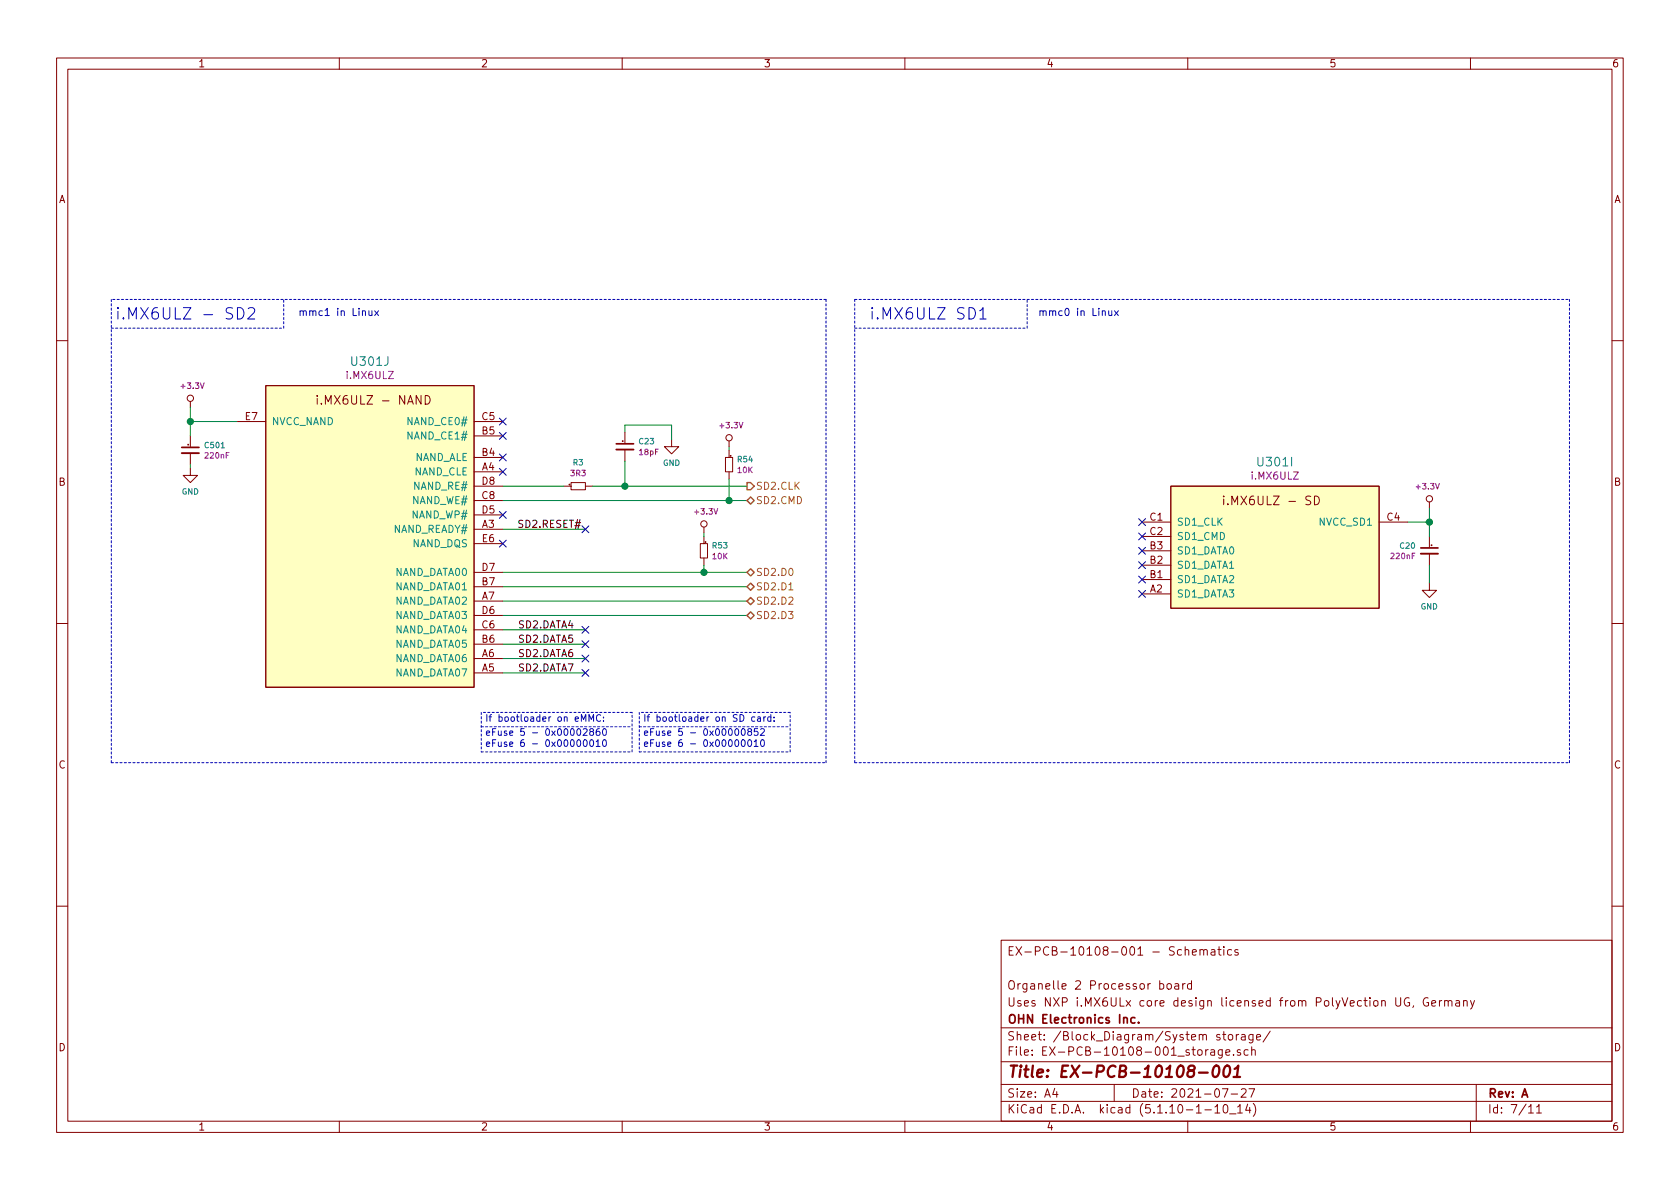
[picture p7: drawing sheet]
<svg xmlns="http://www.w3.org/2000/svg" width="297mm" height="210mm" viewBox="0 0 297 210" stroke-linecap="round" stroke-linejoin="round" font-family="sans-serif">
<g fill="none" stroke="#840000" stroke-width=".18">
<path d="M10 10.3h277v189.9h-277zM12 12.2h273v186.1h-273zM60 10.3v1.9M110 10.3v1.9M160 10.3v1.9M210 10.3v1.9M260 10.3v1.9M10 60.2h2M33.7 71v1M33.7 77.1v1.9M41.9 74.5h5.1M47 68.2h36.8v53.3h-36.8z"/>
<path d="M56.1 69.9v.2M56.1 70.5v1M75.2 69.9a.77 .77 0 0 1 .9 .8 .77 .77 0 0 1-.9 .8zM83.8 77.1h5.1M83.8 74.5h5.1M110.5 76.4v2M110.5 79.5v2M118.7 77.7v1.3h1.3l-1.3 1.3-1.2-1.3h1.2M128.9 78v1M128.9 79.6v1.3M285 60.2h2M33.7 82.8v1.3h1.2l-1.2 1.2-1.3-1.2h1.3"/>
<path d="M33.7 80.1v2.1M83.8 93.6h5.1M83.8 83.4h5.1M83.8 80.9h5.1M83.8 88.5h5.1M83.8 91.1h5.1M83.8 86h5.1M83.8 96.1h5.1M99.7 86h1.3M101 85.3h2.5v1.3h-2.5zM103.5 86h1.3M123.8 96.1h1.3v2.6h-1.3z"/>
<path d="M124.5 93.2v1M124.5 94.9v1.2M124.5 98.7v1.2M128.3 80.9h1.2v2.5h-1.2zM128.9 83.4v1.3M201.9 99.9h5.1M201.9 97.4h5.1M201.9 92.3h5.1M201.9 94.9h5.1M207 86h36.8v21.6h-36.8zM216.4 87.7v.2M216.4 88.2v1"/>
<path d="M232.4 87.7a.77 .77 0 0 1 .9 .8 .77 .77 0 0 1-.9 .7zM243.8 92.3h5.1M252.7 88.8v1M252.7 94.9v1.9M252.7 97.9v2M10 110.3h2M83.8 119h5.1M83.8 116.5h5.1M83.8 106.3h5.1M83.8 113.9h5.1M83.8 103.8h5.1M83.8 111.4h5.1"/>
<path d="M83.8 108.8h5.1M83.8 101.2h5.1M201.9 105h5.1M201.9 102.5h5.1M252.7 103.1v1.3h-1.2l1.2 1.3 1.3-1.3h-1.3M285 110.3h2M10 160.2h2M177 166.3h108v32h-108zM205.1 174l.4-.1 .3 .3-.1 .6-.2 .1-.4-.1M206.4 174.1l.2-.2 .4 .2v.7l-.2 .1-.4-.1zM207.7 174h.6l.1 .9M208.4 174.3l-.5 .1-.2 .2 .2 .3 .5-.1"/>
<path d="M209.1 173.9v1M209.5 173.9l-.3 .1-.1 .2M209.5 168h.1a.37 .37 0 0 1 .6 .1v.8M210.7 174l-.4-.1-.3 .3v.6l.3 .1 .4-.1M210.7 173.4v1.5M210.8 168.4l.7-.1v-.3l-.5-.1-.2 .2 .1 .7h.6M212.2 168a.37 .37 0 0 1 .6 .1v.8M212.2 167.9v1M212.8 168.1l.2-.2 .4 .1 .1 .9M214.2 168h.6v.9M214.8 168.3h-.5l-.2 .2 .2 .4 .5-.1M215.3 167.9h.6"/>
<path d="M215.5 167.4v1.3l.4 .2M216.4 167.4v.2M216.4 167.9v1M217.8 168l-.5-.1-.3 .3 .1 .6 .2 .1 .5-.1M218.9 168a.37 .37 0 0 0-.6 .1l.1 .2 .5 .2v.1l-.2 .3-.4-.1M246.8 176.4v1.2l.3 .3h.3l.2-.3v-1.2M249.1 176.5a.73 .73 0 0 0-.9 .5 .73 .73 0 0 0 .6 .9l.4-.1v-.5h-.3M249.9 177.8l-.1 .3M252.5 176.5a.73 .73 0 0 0-.9 .5 .73 .73 0 0 0 .5 .9l.5-.1v-.5h-.3M253.1 177.4l.7-.1v-.3l-.4-.1-.3 .2 .1 .7h.6M254.5 176.9v1M254.9 176.9l-.3 .2-.1 .1"/>
<path d="M255.4 177.1l.2-.2 .4 .1 .1 .9M255.4 176.9v1M256.1 177.1a.36 .36 0 0 1 .3-.2 .36 .36 0 0 1 .3 .2v.8M257.4 177h.6l.1 .9M258.1 177.3l-.5 .1a.29 .29 0 0 0-.3 .2 .29 .29 0 0 0 .3 .3l.5-.1M258.8 177.1l.2-.2 .4 .1v.9M258.8 176.9v1M260 176.9l.3 1M260.7 176.9l-.5 1.4-.2 .1M285 160.2h2M60 198.3v1.9M110 198.3v1.9"/>
<path d="M160 198.3v1.9M177 194.8h108M177 191.8h108M177 187.8h108M177 181.8h108M186.5 192.5l-.4 1h1M186.8 193v1M197 191.8v3M210 198.3v1.9M213 196.3h1.2M213.6 185.6l-.3 .1-.1 .2M214.1 185.7h.6l.1 .9"/>
<path d="M214.8 186h-.6l-.2 .3 .1 .2 .1 .1 .6-.1M214.8 195.8l.4-.5v1.5M214.8 196.8h.9M216.1 185.6v1.2l-.3 .3-.3-.1M216.1 185.7l-.4-.1-.3 .3 .1 .6 .2 .1 .4-.1M216.1 192.5h1l-.6 1.5M216.2 182.9h.5M216.4 195.5l.3-.2a.94 .94 0 0 1 0 1.5l-.4-.3v-.6zM216.4 182.4v1.3l.3 .2M216.7 186.1l.7-.1v-.3l-.4-.1-.3 .2 .1 .7h.6M217.2 183.1l.2-.2 .5 .2v.7l-.2 .1-.5-.1zM217.4 197h1.1"/>
<path d="M217.7 193.5h1.1M218.1 186.5v.1M218.6 182.9v1M218.8 195.8l.5-.5v1.5M218.8 196.8h.9M219 182.9l-.4 .3M219.3 185.7l-.4-.1-.2 .2 .1 .2 .5 .2v.3h-.6M219.5 192.7l.2-.2h.3l.3 .2v.3v.2l-.9 .8h.9M219.5 183h.6l.1 .9M220.2 183.3l-.5 .1a.29 .29 0 0 0-.3 .2 .29 .29 0 0 0 .3 .3l.5-.1M220.6 195.2l-.4 1.1h1M220.7 185.7l-.5-.1-.2 .3 .1 .6h.6"/>
<path d="M220.8 192.5h1l-.6 1.5M221 195.8v1M221.3 185.7l.2-.1 .4 .1v.9M221.3 185.1v1.5M221.5 182.9v1.2l-.3 .3-.3-.1M221.5 183l-.4-.1-.3 .3 .1 .6 .2 .1 .4-.1M221.6 195.1a1.71 1.71 0 0 1 0 2.3M222.2 183.4l.7-.1-.1-.3-.4-.1-.2 .2v.7h.6M224.6 182.3l-1.3 2M260 198.3v1.9M261 191.8v6.5M270.3 195.8l.4-.5v1.5"/>
<path d="M270.3 196.8h.8M271.7 195.8l.4-.5v1.5M271.7 196.8h.8"/>
<circle cx="33.3" cy="78.6" r=".08"/>
<circle cx="33.7" cy="70.4" r=".56"/>
<circle cx="110.1" cy="78" r=".08"/>
<circle cx="128.9" cy="77.4" r=".56"/>
<circle cx="100.7" cy="85.7" r=".08"/>
<circle cx="124.5" cy="92.7" r=".56"/>
<circle cx="124.7" cy="95.9" r=".08"/>
<circle cx="129.2" cy="80.6" r=".08"/>
<circle cx="252.7" cy="88.2" r=".56"/>
<circle cx="253.1" cy="96.4" r=".08"/>
</g>
<path d="M210.4 189.3l-.3-.4 .2-.4 .6-.1 .3 .2a.45 .45 0 0 1-.4 .7 .65 .65 0 0 0-.7 .3 .65 .65 0 0 0 0 .7 .66 .66 0 0 0 .8 0 .66 .66 0 0 0 .2-.8l-.3-.2M212 189.7h1.5M214.8 188.5a.44 .44 0 0 1 .5 0 .44 .44 0 0 1 .2 .3 1.15 1.15 0 0 1-.7 1.6 1.3 1.3 0 0 1 0-1.9zM216.6 188.6a.45 .45 0 0 1 .5-.2 .45 .45 0 0 1 .3 .4 1.15 1.15 0 0 1-.7 1.6l-.2-.1a1.55 1.55 0 0 1 .1-1.7zM218.1 190.4h1.2M218.3 189l.6-.6-.2 2" fill="none" stroke="#840000" stroke-width=".41"/>
<path d="M32.1 79.1h3.1M109 78.5h3M251.2 96.9h3.1M198.7 180.1v-.1a.37 .37 0 0 1 .6 .1v.8M200.7 180l-.5-.1-.3 .3 .1 .6 .2 .1 .5-.1M201.3 180.8v.1" fill="none" stroke="#840000" stroke-width=".3"/>
<path d="M109 79.5h3M32.1 80.1h3.1M251.2 97.9h3.1" fill="none" stroke="#840000" stroke-width=".33"/>
<g fill="#ffffc2" stroke="#ffffc2" stroke-width=".18">
<path d="M207 86h36.8v21.6h-36.8z"/>
<path d="M47 68.2h36.8v53.3h-36.8z"/>
</g>
<g fill="none" stroke="#0000c2" stroke-width=".18" stroke-dasharray=".4 .4">
<path d="M19.7 53v81.9M19.7 58h30.5M50.2 58v-5M146 53h-126.3M151.1 53h126.4M151.1 53v81.9M151.1 58h30.5M181.6 58v-5M19.7 134.9h126.3M85.1 133h26.7M85.1 126v7M85.1 128.5h26.7"/>
<path d="M111.8 133v-7M111.8 126h-26.7M113 133h26.7M113 126v7M113 128.5h26.7M139.7 133v-7M139.7 126h-26.7M146 134.9v-81.9M151.1 134.9h126.4M277.5 134.9v-81.9"/>
</g>
<g fill="none" stroke="#008400" stroke-width=".18">
<path d="M33.7 72v5.1M33.7 74.5h8.2M110.5 76.4v-1.2h8.2v2.5M128.9 79v.6M33.7 82.2v.6M88.9 88.5h43.2M88.9 86h10.8M88.9 93.6h14.6M104.8 86h27.3M110.5 81.5v4.5M124.5 94.2v.7M124.5 99.9v1.3"/>
<path d="M128.9 84.7v3.8M248.9 92.3h3.8M252.7 89.8v5.1M252.7 99.9v3.2M88.9 101.2h43.2M88.9 103.8h43.2M88.9 106.3h43.2M88.9 108.8h43.2M88.9 119h14.6M88.9 111.4h14.6M88.9 116.5h14.6M88.9 113.9h14.6"/>
</g>
<path d="M132.1 85.3h.6l.6 .7-.6 .6h-.6zM132.1 88.5l.6-.6 .6 .6-.6 .6zM132.1 101.2l.6-.6 .6 .6-.6 .6zM132.1 106.3l.6-.6 .6 .6-.6 .6zM132.1 108.8l.6-.6 .6 .6-.6 .7zM132.7 103.1l.6 .7-.6 .6-.6-.6z" fill="none" stroke="#848400" stroke-width=".25"/>
<path d="M139.5 104.3h.7" fill="none" stroke="#848400" stroke-width=".18"/>
<g fill="none" stroke="#0000c2" stroke-width=".18">
<path d="M42 54.4a1.06 1.06 0 0 1 1.1 .7 1.06 1.06 0 0 1-.4 1.2l-.7 .1zM43.9 54.6l.3-.2h.5l.2 .2 .1 .4-.1 .3-1.1 1.1h1.2M65.2 55l.1 .7 .3 .1 .2-.1M65.8 55v.8M66.2 55l.7 .8M66.9 55l-.7 .8M173.2 55l.6-.6v2M173.2 56.4h1.2M196 55l.1 .7 .3 .1 .2-.1M196.6 55v.8M197.1 55l.6 .8M197.7 55l-.6 .8"/>
<path d="M102.8 127.6v-1.2l.4 .8 .4-.8v1.2M103.1 129l.5-.2 .2 .4-.7 .8h.7M103.3 130.9l.1-.1a.63 .63 0 0 1 .4 .6 .63 .63 0 0 1-.4 .6 .77 .77 0 0 1-.1-1.1zM104.1 127.6v-1.2l.4 .8 .5-.8v1.2M104.4 130.9l.1-.1a.63 .63 0 0 1 .5 .6 .63 .63 0 0 1-.5 .6l-.1-.1-.1-.4zM104.5 129.4l-.2-.3 .1-.2 .3-.1 .2 .2v.3l-.4 .1-.2 .2v.3l.2 .1h.2l.3-.2v-.2l-.3-.2M105.4 131.2l.3-.4v1.2M105.4 132h.7M106 128.8h-.3l-.2 .3-.1 .7 .2 .2 .4-.1 .1-.4-.1-.1-.4-.1-.2 .2M106.2 126.5a.53 .53 0 0 0-.7 .1 .53 .53 0 0 0 0 .7l.4 .3 .3-.1M106.7 129l.1-.2a.65 .65 0 0 1 .4 .6 .65 .65 0 0 1-.4 .6l-.1-.1-.2-.3zM106.7 130.9l.1-.1a.65 .65 0 0 1 .4 .6 .65 .65 0 0 1-.4 .6l-.1-.1-.2-.4z"/>
<path d="M106.7 127.5v.1M106.7 126.8v.1M131.2 129l.1-.2a.63 .63 0 0 1 .5 .6 .63 .63 0 0 1-.5 .6l-.2-.4zM131.2 130.9l.1-.1a.63 .63 0 0 1 .5 .6 .63 .63 0 0 1-.5 .6l-.2-.5zM132.3 130.9l.2-.1a.63 .63 0 0 1 .4 .6 .63 .63 0 0 1-.4 .6l-.2-.1-.1-.4zM132.4 129.4l-.2-.3 .1-.2 .4-.1 .1 .2v.3l-.4 .1-.2 .2 .1 .3 .1 .1h.3l.2-.2v-.2l-.2-.2M133.3 131.2l.4-.4v1.2M133.3 132h.7M133.5 126.8h-.4l-.2 .2 .1 .5h.5M134 128.8h-.6l-.1 .6 .2-.1 .4 .1 .1 .4-.2 .2-.5-.1M134 126.8h.4l.1 .8M134.5 129l.4-.2 .3 .4-.8 .8h.8"/>
<path d="M134.5 127l-.4 .1-.2 .2 .1 .2h.5M134.6 130.9l.2-.1a.65 .65 0 0 1 .4 .6 .65 .65 0 0 1-.4 .6l-.2-.1-.1-.4zM135.1 126.8v.8M135.4 126.8l-.3 .2M136.3 126.8h-.3l-.3 .2 .1 .5h.5M136.3 126.4v1.2M136.9 127.5v.1M136.9 126.8v.1"/>
</g>
<g fill="#008400" stroke="#008400" stroke-width=".25">
<circle cx="110.5" cy="86" r=".51"/>
<circle cx="33.7" cy="74.5" r=".51"/>
<circle cx="128.9" cy="88.5" r=".51"/>
<circle cx="252.7" cy="92.3" r=".51"/>
<circle cx="124.5" cy="101.2" r=".51"/>
</g>
<g fill="none" stroke="#000084" stroke-width=".18">
<path d="M88.3 76.5l1.2 1.2M88.3 73.9l1.2 1.3M89.5 76.5l-1.2 1.2M89.5 73.9l-1.2 1.3M88.3 95.5l1.2 1.2M88.3 90.4l1.2 1.3M88.3 82.8l1.2 1.2M88.3 80.3l1.2 1.2M89.5 95.5l-1.2 1.2M89.5 90.4l-1.2 1.3M89.5 82.8l-1.2 1.2M89.5 80.3l-1.2 1.2"/>
<path d="M102.9 93l1.2 1.2M104.1 93l-1.2 1.2M201.3 99.3l1.2 1.3M201.3 96.8l1.2 1.2M201.3 94.3l1.2 1.2M201.3 91.7l1.2 1.2M202.5 99.3l-1.2 1.3M202.5 96.8l-1.2 1.2M202.5 94.3l-1.2 1.2M202.5 91.7l-1.2 1.2M102.9 118.4l1.2 1.2M102.9 115.8l1.2 1.3"/>
<path d="M102.9 113.3l1.2 1.2M102.9 110.8l1.2 1.2M104.1 118.4l-1.2 1.2M104.1 115.8l-1.2 1.3M104.1 113.3l-1.2 1.2M104.1 110.8l-1.2 1.2M201.3 101.9l1.2 1.2M201.3 104.4l1.2 1.2M202.5 101.9l-1.2 1.2M202.5 104.4l-1.2 1.2"/>
</g>
<g font-size="2.8" fill="#0000c2">
<text x="20.3" y="56.5">i.MX6ULZ - SD2</text>
<text x="153.7" y="56.5">i.MX6ULZ SD1</text>
</g>
<text font-size="2.8" fill="#840000" x="178" y="190.5">Title: EX-PCB-10108-001</text>
<g font-size="2.1" fill="#008484">
<text x="62.3" y="64.7">U301J</text>
<text x="222.6" y="82.5">U301I</text>
</g>
<g font-size="2.1" fill="#840000">
<text x="57.2" y="71.5">i.MX6ULZ - NAND</text>
<text x="217.6" y="89.3">i.MX6ULZ - SD</text>
<text x="178" y="169">EX-PCB-10108-001 - Schematics</text>
<text x="178" y="178">Uses NXP i.MX6ULx core design licensed from PolyVection UG, Germany</text>
<text x="178" y="175">Organelle 2 Processor board</text>
<text x="178" y="184">Sheet: /Block_Diagram/System storage/</text>
<text x="178" y="181">OHN Electronics Inc.</text>
<text x="178" y="186.7">File: EX-PCB-10108-001_storage.sch</text>
<text x="178" y="196.9">KiCad E.D.A. kicad (5.1.10-1-10_14)</text>
<text x="178" y="194.1">Size: A4</text>
<text x="200" y="194.1">Date: 2021-07-27</text>
<text x="263" y="194.1">Rev: A</text>
<text x="263" y="196.9">Id: 7/11</text>
</g>
<g font-size="1.8" fill="#840000">
<text x="35" y="11.9">1</text>
<text x="85" y="11.9">2</text>
<text x="135" y="11.9">3</text>
<text x="185" y="11.9">4</text>
<text x="235" y="11.9">5</text>
<text x="285" y="11.9">6</text>
<text x="10.4" y="35.9">A</text>
<text x="285.4" y="35.9">A</text>
<text x="43.4" y="74.3">E7</text>
<text x="85.2" y="76.8">B5</text>
<text x="85.2" y="74.3">C5</text>
<text x="85.2" y="83.2">A4</text>
<text x="85.2" y="80.6">B4</text>
<text x="10.4" y="85.9">B</text>
<text x="85.2" y="88.3">C8</text>
<text x="85.2" y="85.7">D8</text>
<text x="285.4" y="85.9">B</text>
<text x="85.2" y="93.3">A3</text>
<text x="85.2" y="90.8">D5</text>
<text x="85.3" y="95.9">E6</text>
<text x="203.4" y="92.1">C1</text>
<text x="203.4" y="94.6">C2</text>
<text x="245.3" y="92.1">C4</text>
<text x="85.2" y="101">D7</text>
<text x="203.4" y="99.7">B2</text>
<text x="203.4" y="97.1">B3</text>
<text x="85.2" y="106">A7</text>
<text x="85.2" y="103.5">B7</text>
<text x="203.4" y="104.8">A2</text>
<text x="203.4" y="102.2">B1</text>
<text x="85.2" y="113.7">B6</text>
<text x="85.2" y="111.1">C6</text>
<text x="85.2" y="108.6">D6</text>
<text x="85.2" y="118.7">A5</text>
<text x="85.2" y="116.2">A6</text>
<text x="10.4" y="135.9">C</text>
<text x="285.4" y="135.9">C</text>
<text x="10.4" y="185.9">D</text>
<text x="285.4" y="185.9">D</text>
<text x="35" y="199.9">1</text>
<text x="85" y="199.9">2</text>
<text x="135" y="199.9">3</text>
<text x="185" y="199.9">4</text>
<text x="235" y="199.9">5</text>
<text x="285" y="199.9">6</text>
</g>
<g font-size="1.8" fill="#0000c2">
<text x="52.7" y="55.9">mmc1 in Linux</text>
<text x="183.5" y="55.9">mmc0 in Linux</text>
</g>
<g font-size="1.8" fill="#840084">
<text x="61.4" y="67">i.MX6ULZ</text>
<text x="221.4" y="84.8">i.MX6ULZ</text>
</g>
<g font-size="1.8" fill="#008484">
<text x="48" y="75.2">NVCC_NAND</text>
<text x="72.3" y="77.7">NAND_CE1#</text>
<text x="72.3" y="75.2">NAND_CE0#</text>
<text x="73.2" y="81.5">NAND_ALE</text>
<text x="72.9" y="89.1">NAND_WE#</text>
<text x="73.2" y="84.1">NAND_CLE</text>
<text x="73.3" y="86.6">NAND_RE#</text>
<text x="69.5" y="94.2">NAND_READY#</text>
<text x="72.9" y="91.7">NAND_WP#</text>
<text x="208" y="93">SD1_CLK</text>
<text x="208" y="95.5">SD1_CMD</text>
<text x="233.4" y="93">NVCC_SD1</text>
<text x="69.8" y="101.8">NAND_DATA00</text>
<text x="72.9" y="96.8">NAND_DQS</text>
<text x="208" y="100.6">SD1_DATA1</text>
<text x="208" y="98">SD1_DATA0</text>
<text x="69.8" y="106.9">NAND_DATA02</text>
<text x="69.8" y="104.4">NAND_DATA01</text>
<text x="208" y="105.7">SD1_DATA3</text>
<text x="208" y="103.1">SD1_DATA2</text>
<text x="69.8" y="112">NAND_DATA04</text>
<text x="69.8" y="109.5">NAND_DATA03</text>
<text x="69.8" y="119.6">NAND_DATA07</text>
<text x="69.8" y="117.1">NAND_DATA06</text>
<text x="69.8" y="114.5">NAND_DATA05</text>
</g>
<g font-size="1.8" fill="#848400">
<text x="133.6" y="86.6">SD2.CLK</text>
<text x="133.6" y="89.1">SD2.CMD</text>
<text x="133.6" y="101.8">SD2.D0</text>
<text x="133.6" y="104.4">SD2.D1</text>
<text x="133.6" y="106.9">SD2.D2</text>
<text x="133.6" y="109.5">SD2.D3</text>
</g>
<g font-size="1.8">
<text x="92" y="93.3">SD2.RESET#</text>
<text x="91.8" y="111.1">SD2.DATA4</text>
<text x="91.8" y="113.7">SD2.DATA5</text>
<text x="91.8" y="116.2">SD2.DATA6</text>
<text x="91.8" y="118.7">SD2.DATA7</text>
</g>
<g font-size="1.7" fill="#0000c2">
<text x="85.7" y="130.1">eFuse 5 - 0x00002860</text>
<text x="85.7" y="127.6">If bootloader on eMMC:</text>
<text x="113.7" y="130.1">eFuse 5 - 0x00000852</text>
<text x="113.7" y="127.6">If bootloader on SD card:</text>
<text x="85.7" y="132.1">eFuse 6 - 0x00000010</text>
<text x="113.7" y="132.1">eFuse 6 - 0x00000010</text>
</g>
<g font-size="1.4" fill="#840084">
<text x="32.2" y="68.8">+3.3V</text>
<text x="127.4" y="75.7">+3.3V</text>
<text x="36.4" y="81.1">220nF</text>
<text x="113.1" y="80.5">18pF</text>
<text x="130.5" y="83.6">10K</text>
<text x="101" y="84.2">3R3</text>
<text x="250.6" y="86.5">+3.3V</text>
<text x="123" y="91">+3.3V</text>
<text x="126" y="98.9">10K</text>
<text x="246" y="98.9">220nF</text>
</g>
<g font-size="1.4" fill="#008484">
<text x="36.3" y="79.2">C501</text>
<text x="101.4" y="82.3">R3</text>
<text x="113.1" y="78.6">C23</text>
<text x="117.2" y="82.4">GND</text>
<text x="130.5" y="81.7">R54</text>
<text x="32.1" y="87.4">GND</text>
<text x="126" y="97">R53</text>
<text x="247.6" y="97">C20</text>
<text x="251.2" y="107.8">GND</text>
</g>
</svg>
